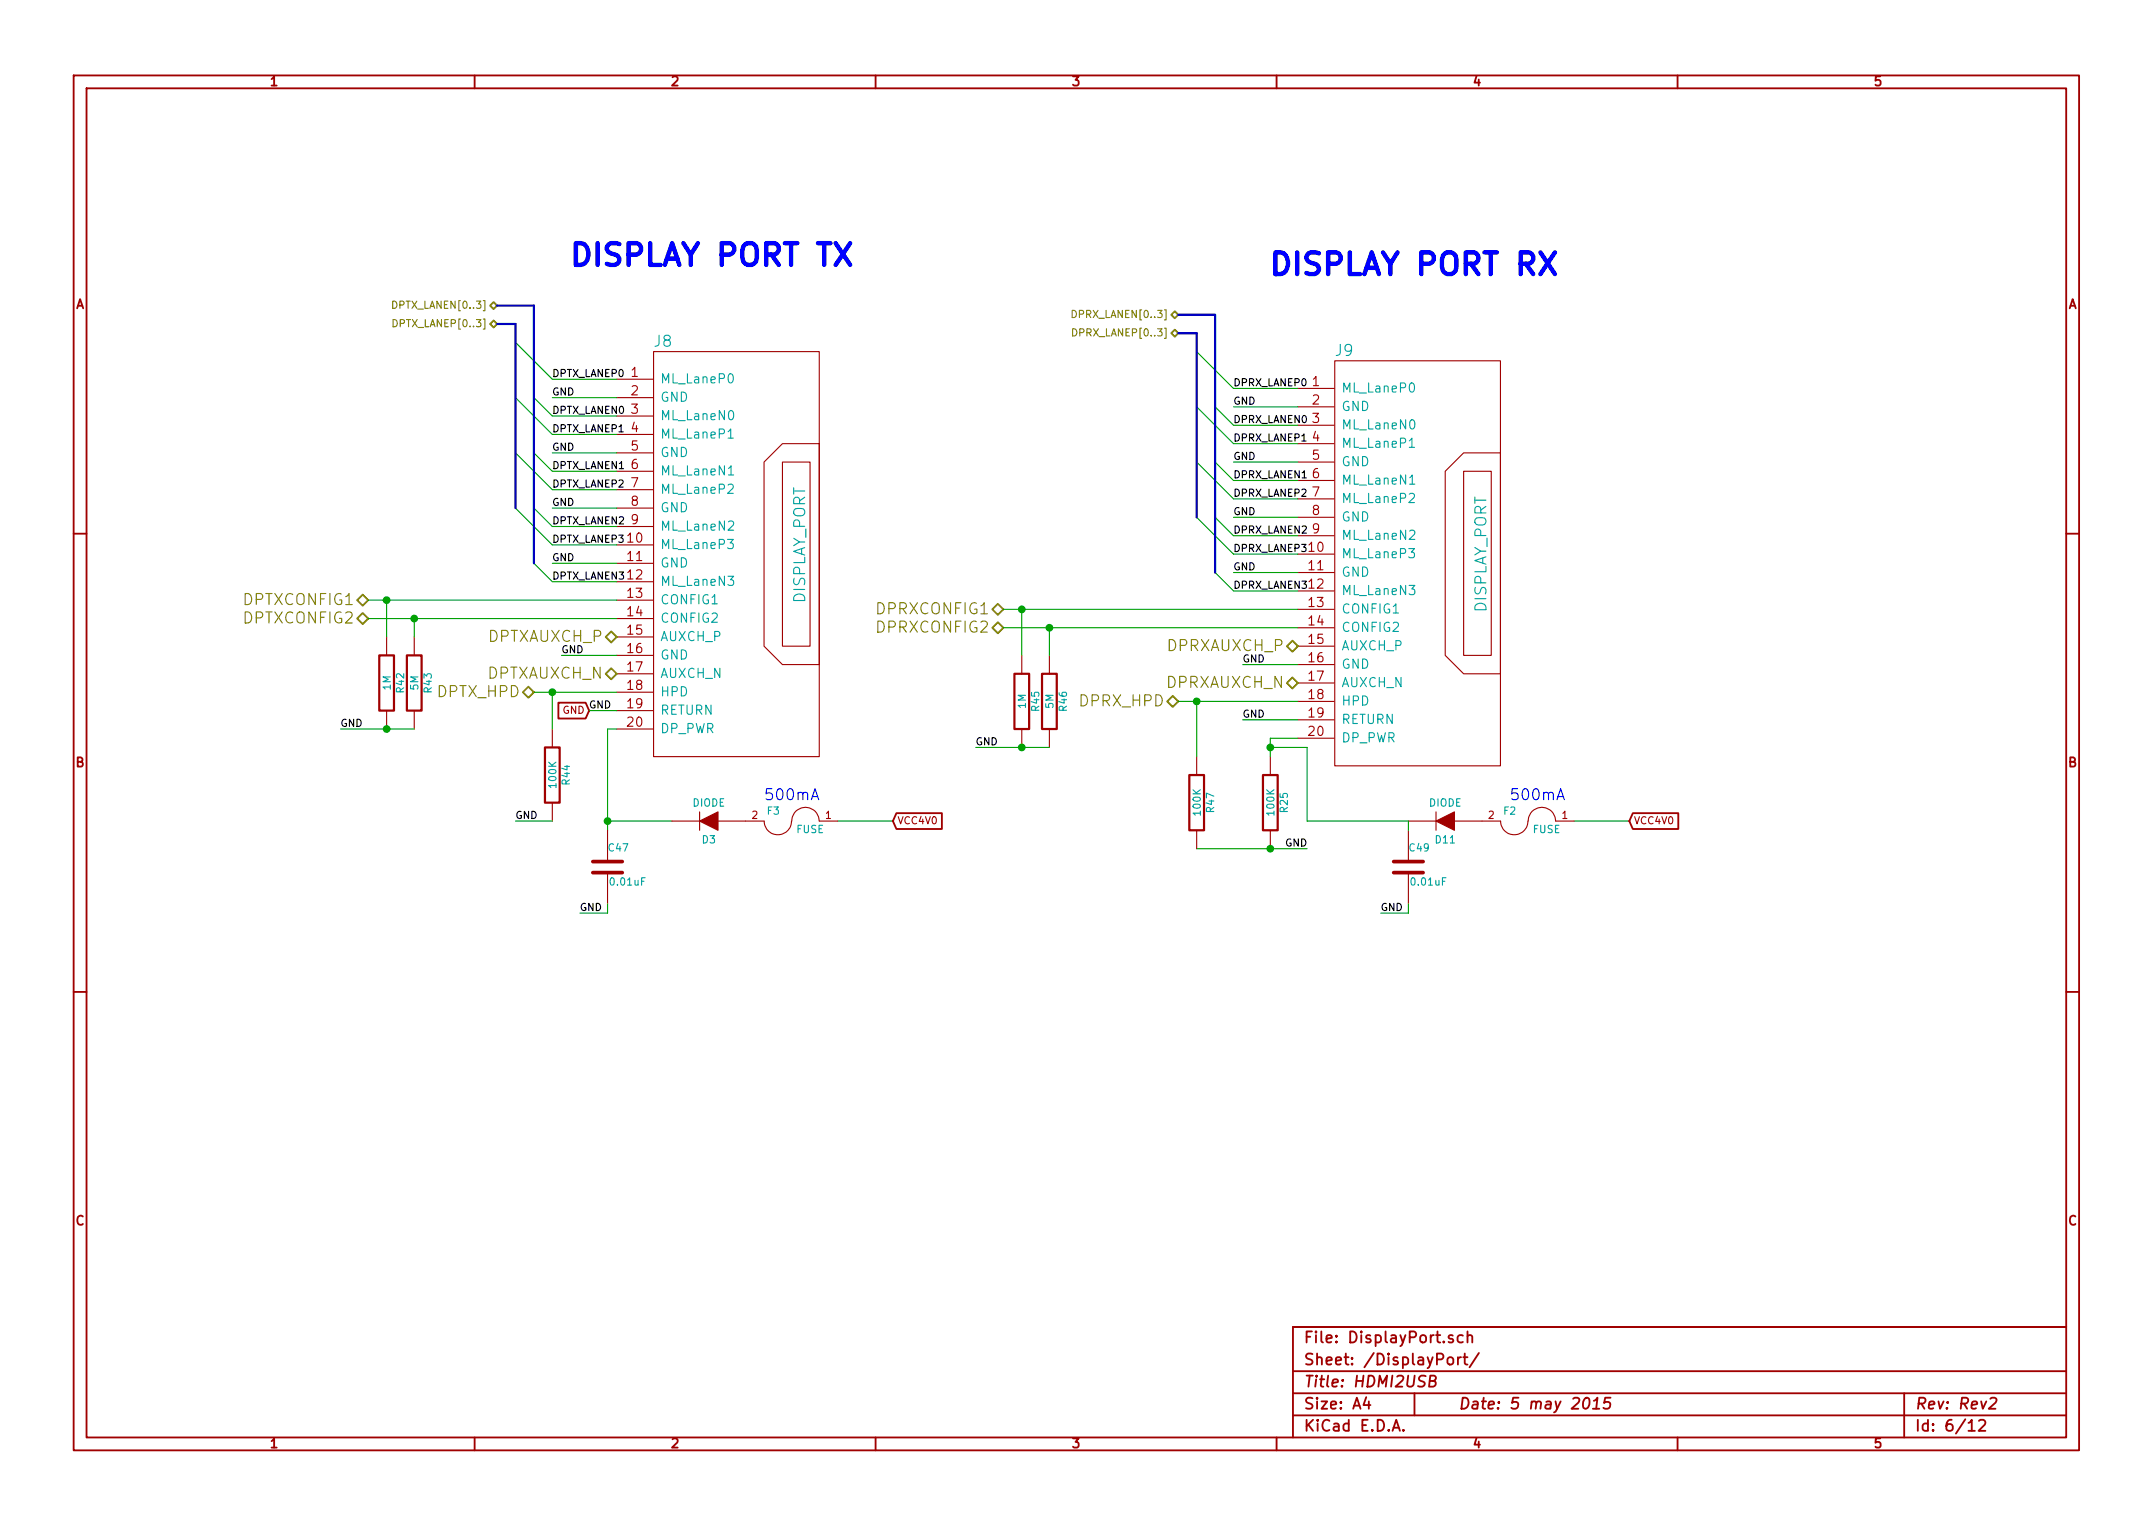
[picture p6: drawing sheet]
<svg xmlns="http://www.w3.org/2000/svg" width="297mm" height="210mm" viewBox="0 0 297 210" stroke-linecap="round" stroke-linejoin="round" font-family="sans-serif">
<g fill="none" stroke="#a00000" stroke-width=".25">
<path d="M10.2 10.4h276.6v189.7h-276.6zM11.9 12.2h273.2v186.1h-273.2zM65.5 10.4v1.8M120.8 10.4v1.8M176.1 10.4v1.8M231.4 10.4v1.8M10.2 73.6h1.7M285.1 73.6h1.7M77 96.9h3.8l.5 1.1-.5 1.1h-3.8zM123.7 112.2h6.2v2.2h-6.2l-.5-1.1zM225.3 112.2h6.2v2.2h-6.2l-.5-1.1zM10.2 136.8h1.7"/>
<path d="M285.1 136.8h1.7M65.5 198.3v1.8M120.8 198.3v1.8M176.1 198.3v1.8M178.4 189.2h106.7M178.4 195.3h106.7M178.4 192.2h106.7M188.5 192.8l-.4 1h1M188.8 193.3v1.1M192.1 197.4l.5-1.5 .5 1.5M192.3 197h.7M193.6 197.3h.1l-.1 .1-.1-.1h.1v.1"/>
<path d="M195.1 192.2v3.1M197.3 190.5l.6-.1a.35 .35 0 0 0 .2-.3 .35 .35 0 0 0-.3-.3h-.5l-.1 1.5h.5a.4 .4 0 0 0 .4-.4 .4 .4 0 0 0-.3-.4M199.8 187.4a.42 .42 0 0 1 .4-.2 .42 .42 0 0 1 .3 .3v.5a.43 .43 0 0 1-.4 .3 .43 .43 0 0 1-.4-.3zM200.4 184.3l-.3-.1-.3 .2 .1 .2 .5 .2 .1 .1-.1 .2-.1 .1-.5-.1M201.1 187.2v1.1M201.6 187.2l-.3 .1-.2 .2M201.8 184.3a.48 .48 0 0 0-.6 0l-.1 .6a.48 .48 0 0 0 .7 .2M201.9 187.2h.6M202.1 186.7v1.4l.1 .1 .3 .1M202.5 184.3a.38 .38 0 0 1 .6 .1v.8M202.5 183.7v1.5M204 186.7l-1.3 1.9"/>
<path d="M218.6 193a.35 .35 0 0 1 .4-.2 .35 .35 0 0 1 .3 .3 .87 .87 0 0 1-.6 1.3l-.2-.1a1.14 1.14 0 0 1 .1-1.3zM219.8 194.4h.8M219.9 193.3l.5-.5-.2 1.6M222.2 192.8h-.7l-.2 .8 .2-.2 .5 .1 .2 .2-.2 .5a.62 .62 0 0 1-.8 0M231.4 198.3v1.8M262.7 192.2v6.1M271.6 196.3l.4-.4v1.5M271.6 197.4h.9M273 196l.3-.1h.3l.2 .1 .1 .3-.1 .2-.8 .9h.9M274.6 193l.2-.2h.4a.32 .32 0 0 1 .2 .5l-.1 .2-.9 .9h.9M285.1 183.1h-106.7v15.2"/>
</g>
<g fill="none" stroke="#a00000" stroke-width=".15">
<path d="M85.1 52.3h5M85.1 54.9h5M85.1 57.4h5M85.1 59.9h5M90.2 48.5h22.8v55.9h-22.8zM179.1 53.6h5M179.1 56.1h5M179.1 58.7h5M184.1 49.8h22.9v55.9h-22.9zM85.1 62.5h5M85.1 65h5M85.1 67.6h5"/>
<path d="M85.1 70.1h5M85.1 72.6h5M85.1 75.2h5M85.1 77.7h5M105.4 63.7l2.5-2.5h5.1v30.5h-5.1l-2.5-2.6zM107.9 63.7h3.9v25.4h-3.9zM179.1 61.2h5M179.1 63.7h5M179.1 66.3h5M179.1 68.8h5M179.1 71.4h5M179.1 73.9h5"/>
<path d="M179.1 76.4h5M179.1 79h5M199.4 65l2.5-2.5h5.1v30.5h-5.1l-2.5-2.6zM201.9 65h3.8v25.4h-3.8zM53.3 87.9v2.5M53.3 98v2.6M57.1 87.9v2.5M57.1 98v2.6M85.1 80.3h5M85.1 82.8h5M85.1 85.3h5M85.1 87.9h5"/>
<path d="M85.1 90.4h5M85.1 93h5M85.1 95.5h5M85.1 98h5M141 90.4v2.6M144.8 90.4v2.6M179.1 81.5h5M179.1 84.1h5M179.1 86.6h5M179.1 89.1h5M179.1 91.7h5M179.1 94.2h5"/>
<path d="M179.1 96.8h5M179.1 99.3h5M76.2 100.6v2.5M76.2 110.7v2.6M83.8 114.5v4.4M85.1 100.6h5M92.7 113.3h3.8M96.5 112v2.5M99.1 113.3h6.3M105.4 113.3a1.88 1.88 0 0 0 1.9 1.9 1.88 1.88 0 0 0 1.9-1.9M109.2 113.3a1.89 1.89 0 0 1 1.9-1.9 1.89 1.89 0 0 1 1.9 1.9h2.6M141 100.6v2.5"/>
<path d="M144.8 100.6v2.5M165.1 104.4v2.5M165.1 114.5v2.6M175.3 104.4v2.5M175.3 114.5v2.6M179.1 101.8h5M194.3 113.3h3.8M194.3 114.5v4.4M198.1 112v2.5M200.7 113.3h6.3M207 113.3a1.88 1.88 0 0 0 1.9 1.9 1.88 1.88 0 0 0 1.9-1.9M210.8 113.3a1.89 1.89 0 0 1 1.9-1.9 1.89 1.89 0 0 1 1.9 1.9h2.6"/>
<path d="M83.8 120.4v4.3M194.3 120.4v4.3"/>
</g>
<path d="M100.5 60.4h.7M100.5 65.5h.7M194.4 61.7h.7M194.5 66.8h.7" fill="none" stroke="#00a0a0" stroke-width=".15"/>
<g fill="none" stroke="#808000" stroke-width=".25">
<path d="M67.6 44.7l.5-.5 .5 .5-.5 .5zM67.6 42.2l.5-.5 .5 .5-.5 .4zM161.6 46l.5-.5 .5 .5-.5 .5zM161.6 43.4l.5-.5 .5 .5-.5 .5zM49.3 82.8l.7-.8 .8 .8-.8 .8zM49.3 85.3l.7-.7 .8 .7-.8 .8zM72.1 95.5l.8-.8 .8 .8-.8 .8zM83.6 87.9l.7-.8 .8 .8-.8 .7zM83.6 93l.7-.8 .8 .8-.8 .7zM136.9 84.1l.8-.8 .7 .8-.7 .7zM136.9 86.6l.8-.8 .7 .8-.7 .8zM161 96.8l.8-.8 .8 .8-.8 .7z"/>
<path d="M177.5 89.1l.8-.7 .8 .7-.8 .8zM177.5 94.2l.8-.7 .8 .7-.8 .8z"/>
</g>
<g fill="none" stroke="#00a000" stroke-width=".15">
<path d="M71.1 47.2l5.1 5.1h8.9M71.1 54.9l5.1 5h8.9M73.7 54.9l2.5 2.5h8.9M76.2 54.9h8.9M165.1 48.5l5.1 5.1h8.9M165.1 56.1l5.1 5.1h8.9M167.6 56.1l2.6 2.6h8.9M170.2 56.1h8.9M71.1 62.5l5.1 5.1h8.9M71.1 70.1l5.1 5.1h8.9M73.7 62.5l2.5 2.5h8.9M73.7 70.1l2.5 2.5h8.9"/>
<path d="M73.7 77.7l2.5 2.6h8.9M76.2 77.7h8.9M76.2 70.1h8.9M76.2 62.5h8.9M165.1 63.7l5.1 5.1h8.9M165.1 71.4l5.1 5h8.9M167.6 63.7l2.6 2.6h8.9M167.6 71.4l2.6 2.5h8.9M167.6 79l2.6 2.5h8.9M170.2 63.7h8.9M170.2 71.4h8.9M170.2 79h8.9"/>
<path d="M50.8 82.8h34.3M50.8 85.3h34.3M53.3 82.8v5.1M57.1 85.3v2.6M73.7 95.5h11.4M76.2 95.5v5.1M77.5 90.4h7.6M81.3 98h3.8M138.4 84.1h40.7M138.4 86.6h40.7M141 84.1v6.3M144.8 86.6v3.8"/>
<path d="M162.6 96.8h16.5M165.1 96.8v7.6M171.4 99.3h7.7M171.4 91.7h7.7M47 100.6h10.1M71.1 113.3h5.1M83.8 113.3h8.9M85.1 100.6h-1.3v13.9M115.6 113.3h7.6M134.6 103.1h10.2M165.1 117.1h15.2M175.3 103.1h5v10.2h14v1.2"/>
<path d="M179.1 101.8h-3.8v2.6M217.2 113.3h7.6M83.8 124.7v1.3h-3.8M194.3 124.7v1.3h-3.8"/>
</g>
<path d="M54.2 41.5a.5 .5 0 0 1 .6 .5 .5 .5 0 0 1-.6 .5zM54.2 44.1a.5 .5 0 0 1 .6 .5 .5 .5 0 0 1-.6 .5zM147.9 42.8a.5 .5 0 0 1 .6 .5 .5 .5 0 0 1-.6 .5zM148 45.4a.5 .5 0 0 1 .6 .5 .5 .5 0 0 1-.6 .4z" fill="none" stroke="#808000" stroke-width=".15"/>
<path d="M68.6 42.2h5.1v35.5M68.6 44.7h2.5v25.4M162.6 43.4h5v35.6M162.6 46h2.5v25.4" fill="none" stroke="#0000c0" stroke-width=".3"/>
<path d="M52.3 90.4h2.1v7.6h-2.1zM56.1 90.4h2.1v7.6h-2.1zM140 93h2v7.6h-2zM143.8 93h2v7.6h-2zM75.2 103.1h2v7.6h-2zM164.1 106.9h2v7.6h-2zM174.2 106.9h2.1v7.6h-2.1z" fill="none" stroke="#a00000" stroke-width=".3"/>
<g fill="#00a000" stroke="#00a000" stroke-width=".25">
<circle cx="53.3" cy="82.8" r=".41"/>
<circle cx="57.1" cy="85.3" r=".41"/>
<circle cx="53.3" cy="100.6" r=".41"/>
<circle cx="141" cy="84.1" r=".41"/>
<circle cx="144.8" cy="86.6" r=".41"/>
<circle cx="141" cy="103.1" r=".41"/>
<circle cx="165.1" cy="96.8" r=".41"/>
<circle cx="175.3" cy="117.1" r=".41"/>
<circle cx="76.2" cy="95.5" r=".41"/>
<circle cx="175.3" cy="103.1" r=".41"/>
<circle cx="83.8" cy="113.3" r=".41"/>
</g>
<g fill="#a00000" stroke="#a00000" stroke-width=".15">
<path d="M96.5 113.3l2.6-1.3v2.5z"/>
<path d="M198.1 113.3l2.6-1.3v2.5z"/>
</g>
<path d="M212.5 34.8l2 3M214.5 34.8l-2 3" fill="none" stroke="#00f" stroke-width=".61"/>
<path d="M111.9 110.3l.5-1.5 .6 1.5M214.8 110.3l.5-1.5 .5 1.5" fill="none" stroke="#00f" stroke-width=".15"/>
<path d="M81.8 118.9h4.1M192.3 118.9h4M81.8 120.4h4.1M192.3 120.4h4" fill="none" stroke="#a00000" stroke-width=".51"/>
<g font-size="4.2" fill="#00f">
<text x="78.7" y="36.8">DISPLAY PORT TX</text>
<text x="175.3" y="38.1">DISPLAY PORT RX</text>
</g>
<g font-size="2.1" fill="#00a0a0">
<text x="90.3" y="47.9">J8</text>
<text x="184.3" y="49.2">J9</text>
<text x="111.2" y="83.3" transform="rotate(-90 111.2 83.3)">DISPLAY_PORT</text>
<text x="205.2" y="84.6" transform="rotate(-90 205.2 84.6)">DISPLAY_PORT</text>
</g>
<g font-size="2.1" fill="#808000">
<text x="33.8" y="83.6">DPTXCONFIG1</text>
<text x="33.8" y="86.1">DPTXCONFIG2</text>
<text x="67.4" y="88.6">DPTXAUXCH_P</text>
<text x="121.2" y="84.8">DPRXCONFIG1</text>
<text x="121.2" y="87.4">DPRXCONFIG2</text>
<text x="161.1" y="89.9">DPRXAUXCH_P</text>
<text x="67.2" y="93.7">DPTXAUXCH_N</text>
<text x="161" y="95">DPRXAUXCH_N</text>
<text x="60.4" y="96.3">DPTX_HPD</text>
<text x="149.1" y="97.5">DPRX_HPD</text>
</g>
<g font-size="2.1" fill="#00f">
<text x="105.4" y="110.5">500mA</text>
<text x="208.3" y="110.5">500mA</text>
</g>
<g font-size="2.1" fill="#a00000">
<text x="179.9" y="185.4">File: DisplayPort.sch</text>
<text x="179.9" y="191.5">Title: HDMI2USB</text>
<text x="179.9" y="188.4">Sheet: /DisplayPort/</text>
<text x="179.9" y="197.6">KiCad E.D.A.</text>
<text x="179.9" y="194.5">Size: A4</text>
<text x="201.2" y="194.5">Date: 5 may 2015</text>
<text x="264.2" y="194.5">Rev: Rev2</text>
<text x="264.2" y="197.6">Id: 6/12</text>
</g>
<g font-size="1.8" fill="#a00000">
<text x="37.3" y="11.9">1</text>
<text x="92.7" y="11.9">2</text>
<text x="148" y="11.9">3</text>
<text x="203.3" y="11.9">4</text>
<text x="258.6" y="11.9">5</text>
<text x="10.4" y="42.7">A</text>
<text x="285.3" y="42.7">A</text>
<text x="87.1" y="52.1">1</text>
<text x="181.1" y="53.3">1</text>
<text x="87.1" y="54.6">2</text>
<text x="87.1" y="57.1">3</text>
<text x="87.1" y="59.7">4</text>
<text x="181.1" y="55.9">2</text>
<text x="181.1" y="58.4">3</text>
<text x="87.1" y="62.2">5</text>
<text x="87.1" y="64.8">6</text>
<text x="181.1" y="61">4</text>
<text x="181.1" y="63.5">5</text>
<text x="87.1" y="67.3">7</text>
<text x="87.1" y="69.8">8</text>
<text x="181.1" y="66">6</text>
<text x="181.1" y="68.6">7</text>
<text x="181.1" y="71.1">8</text>
<text x="86.6" y="74.9">10</text>
<text x="86.6" y="77.5">11</text>
<text x="87.1" y="72.4">9</text>
<text x="180.6" y="76.2">10</text>
<text x="181.1" y="73.7">9</text>
<text x="86.6" y="80">12</text>
<text x="86.6" y="82.5">13</text>
<text x="180.6" y="78.7">11</text>
<text x="180.6" y="81.3">12</text>
<text x="180.6" y="83.8">13</text>
<text x="86.6" y="85.1">14</text>
<text x="86.6" y="87.6">15</text>
<text x="180.6" y="86.4">14</text>
<text x="180.6" y="88.9">15</text>
<text x="86.6" y="90.2">16</text>
<text x="86.6" y="92.7">17</text>
<text x="86.6" y="95.2">18</text>
<text x="180.6" y="91.4">16</text>
<text x="180.6" y="94">17</text>
<text x="86.6" y="100.3">20</text>
<text x="86.6" y="97.8">19</text>
<text x="180.6" y="101.6">20</text>
<text x="180.6" y="96.5">18</text>
<text x="180.6" y="99.1">19</text>
<text x="10.4" y="105.9">B</text>
<text x="285.3" y="105.9">B</text>
<text x="10.4" y="169.1">C</text>
<text x="285.3" y="169.1">C</text>
<text x="37.3" y="199.8">1</text>
<text x="92.7" y="199.8">2</text>
<text x="148" y="199.8">3</text>
<text x="203.3" y="199.8">4</text>
<text x="258.6" y="199.8">5</text>
</g>
<g font-size="1.8" fill="#00a0a0">
<text x="91.1" y="53">ML_LaneP0</text>
<text x="91.1" y="55.5">GND</text>
<text x="91.1" y="58">ML_LaneN0</text>
<text x="185.1" y="54.2">ML_LaneP0</text>
<text x="185.1" y="56.8">GND</text>
<text x="185.1" y="59.3">ML_LaneN0</text>
<text x="91.1" y="60.6">ML_LaneP1</text>
<text x="91.1" y="63.1">GND</text>
<text x="91.1" y="65.7">ML_LaneN1</text>
<text x="185.1" y="61.8">ML_LaneP1</text>
<text x="185.1" y="64.4">GND</text>
<text x="91.1" y="68.2">ML_LaneP2</text>
<text x="91.1" y="70.7">GND</text>
<text x="185.1" y="66.9">ML_LaneN1</text>
<text x="185.1" y="69.5">ML_LaneP2</text>
<text x="91.1" y="73.3">ML_LaneN2</text>
<text x="91.1" y="75.8">ML_LaneP3</text>
<text x="185.1" y="72">GND</text>
<text x="185.1" y="74.5">ML_LaneN2</text>
<text x="185.1" y="77.1">ML_LaneP3</text>
<text x="91.1" y="78.4">GND</text>
<text x="91.1" y="80.9">ML_LaneN3</text>
<text x="91.1" y="83.4">CONFIG1</text>
<text x="185.1" y="79.6">GND</text>
<text x="185.1" y="82.2">ML_LaneN3</text>
<text x="91.1" y="86">CONFIG2</text>
<text x="91.1" y="88.5">AUXCH_P</text>
<text x="185.1" y="84.7">CONFIG1</text>
<text x="185.1" y="87.2">CONFIG2</text>
<text x="185.1" y="89.8">AUXCH_P</text>
<text x="91.1" y="91.1">GND</text>
<text x="91.1" y="93.6">AUXCH_N</text>
<text x="185.1" y="92.3">GND</text>
<text x="185.1" y="94.9">AUXCH_N</text>
<text x="91.1" y="101.2">DP_PWR</text>
<text x="91.1" y="96.1">HPD</text>
<text x="91.1" y="98.7">RETURN</text>
<text x="185.1" y="97.4">HPD</text>
<text x="185.1" y="99.9">RETURN</text>
<text x="185.1" y="102.5">DP_PWR</text>
</g>
<g font-size="1.4" fill="#808000">
<text x="54.8" y="42.6">DPTX_LANEN[0..3]</text>
<text x="54.8" y="45.2">DPTX_LANEP[0..3]</text>
<text x="148.6" y="43.9">DPRX_LANEN[0..3]</text>
<text x="148.7" y="46.5">DPRX_LANEP[0..3]</text>
</g>
<g font-size="1.4">
<text x="76.2" y="52.1">DPTX_LANEP0</text>
<text x="170.2" y="53.3">DPRX_LANEP0</text>
<text x="76.2" y="59.7">DPTX_LANEP1</text>
<text x="76.2" y="57.1">DPTX_LANEN0</text>
<text x="76.2" y="54.6">GND</text>
<text x="170.2" y="58.4">DPRX_LANEN0</text>
<text x="170.2" y="55.9">GND</text>
<text x="76.2" y="64.8">DPTX_LANEN1</text>
<text x="76.2" y="62.2">GND</text>
<text x="170.2" y="61">DPRX_LANEP1</text>
<text x="170.2" y="63.5">GND</text>
<text x="76.2" y="67.3">DPTX_LANEP2</text>
<text x="76.2" y="69.8">GND</text>
<text x="170.2" y="68.6">DPRX_LANEP2</text>
<text x="170.2" y="66">DPRX_LANEN1</text>
<text x="170.2" y="71.1">GND</text>
<text x="76.2" y="74.9">DPTX_LANEP3</text>
<text x="76.2" y="72.4">DPTX_LANEN2</text>
<text x="76.2" y="77.5">GND</text>
<text x="170.2" y="76.2">DPRX_LANEP3</text>
<text x="170.2" y="73.7">DPRX_LANEN2</text>
<text x="76.2" y="80">DPTX_LANEN3</text>
<text x="170.2" y="81.3">DPRX_LANEN3</text>
<text x="170.2" y="78.7">GND</text>
<text x="77.5" y="90.2">GND</text>
<text x="171.4" y="91.4">GND</text>
<text x="47" y="100.3">GND</text>
<text x="81.3" y="97.8">GND</text>
<text x="171.4" y="99.1">GND</text>
<text x="134.6" y="102.9">GND</text>
<text x="71.1" y="113">GND</text>
<text x="177.3" y="116.8">GND</text>
<text x="80" y="125.7">GND</text>
<text x="190.5" y="125.7">GND</text>
</g>
<g font-size="1.4" fill="#00a0a0">
<text x="53.9" y="95.2" transform="rotate(-90 53.9 95.2)">1M</text>
<text x="55.8" y="95.5" transform="rotate(-90 55.8 95.5)">R42</text>
<text x="57.8" y="95.2" transform="rotate(-90 57.8 95.2)">5M</text>
<text x="59.6" y="95.5" transform="rotate(-90 59.6 95.5)">R43</text>
<text x="141.6" y="97.7" transform="rotate(-90 141.6 97.7)">1M</text>
<text x="143.4" y="98.1" transform="rotate(-90 143.4 98.1)">R45</text>
<text x="145.4" y="97.7" transform="rotate(-90 145.4 97.7)">5M</text>
<text x="147.2" y="98.1" transform="rotate(-90 147.2 98.1)">R46</text>
<text x="76.8" y="108.6" transform="rotate(-90 76.8 108.6)">100K</text>
<text x="78.7" y="108.2" transform="rotate(-90 78.7 108.2)">R44</text>
<text x="95.5" y="111.3">DIODE</text>
<text x="105.9" y="112.4">F3</text>
<text x="165.7" y="112.4" transform="rotate(-90 165.7 112.4)">100K</text>
<text x="167.6" y="112" transform="rotate(-90 167.6 112)">R47</text>
<text x="175.9" y="112.4" transform="rotate(-90 175.9 112.4)">100K</text>
<text x="177.7" y="112" transform="rotate(-90 177.7 112)">R25</text>
<text x="197.1" y="111.3">DIODE</text>
<text x="207.5" y="112.4">F2</text>
<text x="84" y="117.5">C47</text>
<text x="96.9" y="116.4">D3</text>
<text x="109.9" y="115">FUSE</text>
<text x="194.5" y="117.5">C49</text>
<text x="198.1" y="116.4">D11</text>
<text x="211.5" y="115">FUSE</text>
<text x="84.3" y="122.2">0.01uF</text>
<text x="194.8" y="122.2">0.01uF</text>
</g>
<g font-size="1.4" fill="#a00000">
<text x="77.6" y="98.5">GND</text>
<text x="103.8" y="113">2</text>
<text x="113.9" y="113">1</text>
<text x="123.8" y="113.8">VCC4V0</text>
<text x="205.4" y="113">2</text>
<text x="215.5" y="113">1</text>
<text x="225.4" y="113.8">VCC4V0</text>
</g>
</svg>
